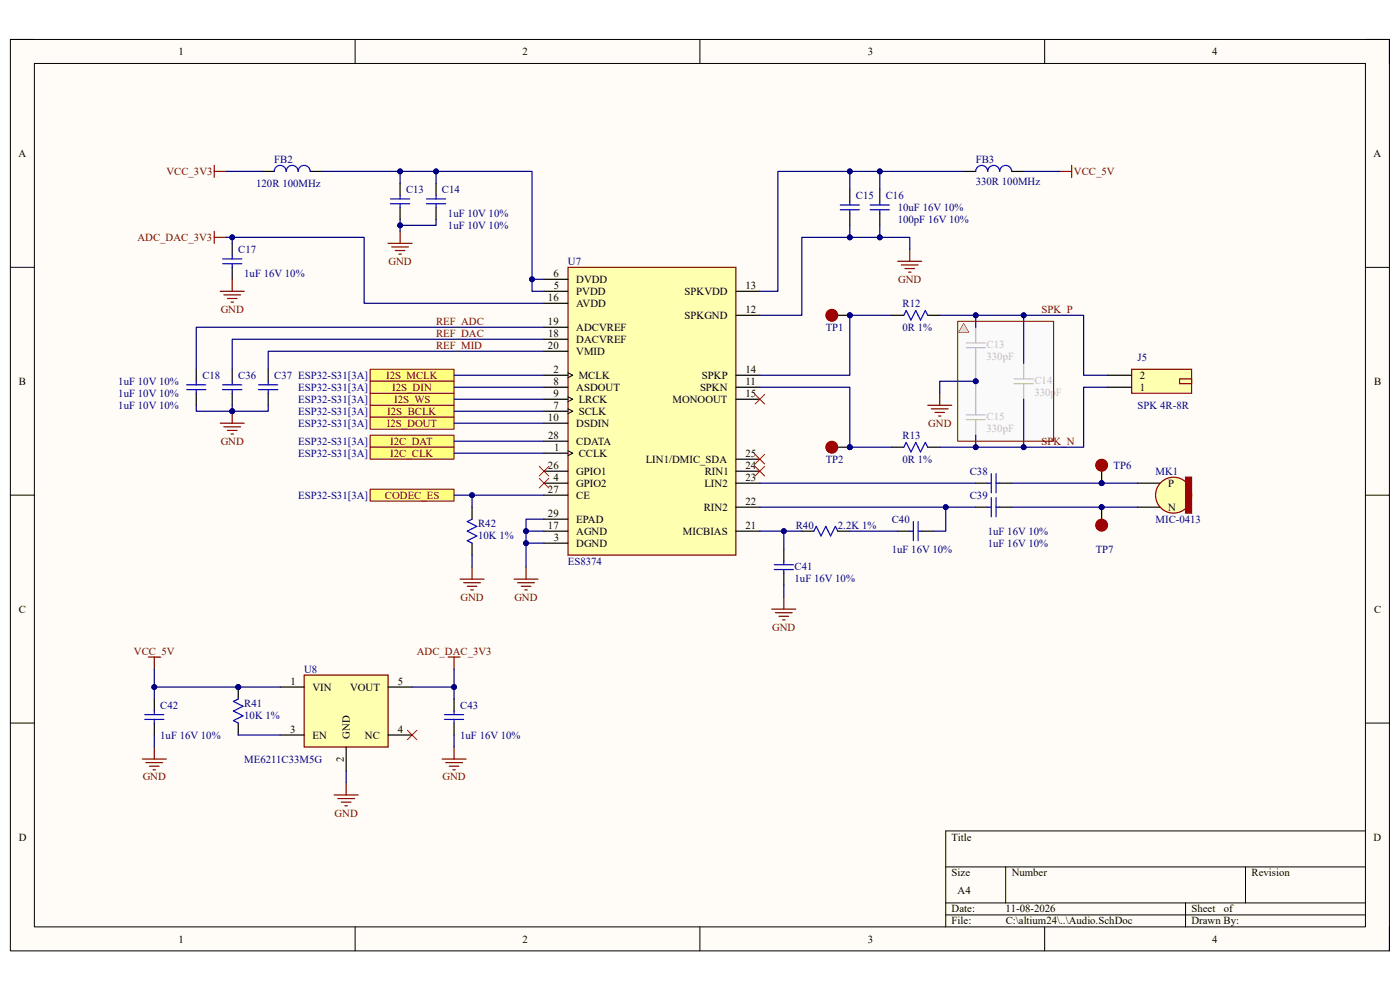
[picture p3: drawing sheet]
<svg xmlns="http://www.w3.org/2000/svg" width="297mm" height="210mm" viewBox="0 0 297 210" stroke-linecap="round" stroke-linejoin="round" font-family="sans-serif">
<path d="M2.2 8.4h292.6v193.3h-292.6z" fill-rule="evenodd" fill="#fffcf8"/>
<path d="M2.2 8.4h292.6v193.3h-292.6z" fill="none" stroke="#000" stroke-width=".21"/>
<path d="M7.3 13.5h282.4v183.1h-282.4z" fill-rule="evenodd" fill="#fffcf8"/>
<g fill="none" stroke="#000" stroke-width=".21">
<path d="M2.2 8.4h5.1M7.3 13.5h282.4v183.1h-282.4zM75.3 8.4v5.1M148.5 8.4v5.1M221.6 8.4v5.1M289.7 8.4h5.1v5.1M2.2 56.7h5.1M289.7 56.7h5.1M2.2 105h5.1M289.7 105.1h5.1M2.2 153.4h5.1M289.7 153.4h5.1"/>
<path d="M289.7 176.3h-89.1v20.3M75.3 196.6v5.1M148.5 196.6v5.1M200.6 183.9h89.1M200.6 191.5h89.1M200.6 194.1h89.1M213.4 183.9v7.6M221.6 196.6v5.1M251.5 191.5v5.1M264.2 183.9v7.6M294.8 196.6v5.1"/>
</g>
<path d="M203.2 68.2h20.3v25.4h-20.3z" fill-rule="evenodd" fill="#fafafa"/>
<circle cx="249" cy="105" r="3.8" fill="#ffffb0"/>
<circle cx="249" cy="105" r="3.8" fill="none" stroke="#980000" stroke-width=".25"/>
<path d="M241.3 107.6h4.8M241.3 102.5h4.8" fill="none" stroke="#000" stroke-width=".25"/>
<path d="M251.5 101.2h1.3v7.7h-1.3z" fill-rule="evenodd" fill="#980000"/>
<path d="M251.5 101.2h1.3v7.7h-1.3z" fill="none" stroke="#980000" stroke-width=".25"/>
<path d="M120.5 56.7h35.6v61.1h-35.6z" fill-rule="evenodd" fill="#ffffb0"/>
<path d="M120.5 56.7h35.6v61.1h-35.6z" fill="none" stroke="#800000" stroke-width=".25"/>
<g fill="none" stroke="#000" stroke-width=".25">
<path d="M115.4 59.3h5.1M115.4 79.6h5.1M115.4 61.8h5.1M115.4 64.3h5.1M115.4 69.4h5.1M115.4 72h5.1M115.4 74.5h5.1M156.1 79.6h5.1M156.1 61.8h5.1M156.1 66.9h5.1M115.4 96.1h5.1M115.4 93.6h5.1"/>
<path d="M115.4 100h5.1M115.4 84.7h5.1M115.4 87.2h5.1M115.4 89.8h5.1M115.4 82.1h5.1M156.1 100h5.1M156.1 97.4h5.1M156.1 84.7h5.1M156.1 82.1h5.1M115.4 105h5.1M115.4 102.5h5.1M115.4 112.7h5.1"/>
<path d="M115.4 110.1h5.1M115.4 115.2h5.1M156.1 102.5h5.1M156.1 107.6h5.1M156.1 112.7h5.1"/>
</g>
<path d="M120.5 79.1l1 .5-1 .5M120.5 95.6l1 .5-1 .6M120.5 84.2l1 .5-1 .5M120.5 86.7l1 .5-1 .5" fill="none" stroke="#000" stroke-width=".21"/>
<path d="M240.1 78.3h12.7v5.1h-12.7z" fill-rule="evenodd" fill="#ffffb0"/>
<path d="M240.1 78.3h12.7v5.1h-12.7z" fill="none" stroke="#980000" stroke-width=".25"/>
<path d="M235 79.6h5.1M235 82.1h5.1" fill="none" stroke="#000" stroke-width=".25"/>
<path d="M250.2 80.4h2.6v1h-2.6z" fill-rule="evenodd" fill="#ffffb0"/>
<path d="M250.2 80.4h2.6v1h-2.6z" fill="none" stroke="#980000" stroke-width=".25"/>
<path d="M189.2 66.9h2.5M196.8 66.9h2.6M189.2 94.9h2.5M196.8 94.9h2.6" fill="none" stroke="#000" stroke-width=".25"/>
<path d="M191.7 66.9l.5-1 1.1 2 1-2 1 2 1-2 .5 1M191.7 94.9l.5-1 1.1 2 1-2 1 2 1-2 .5 1" fill="none" stroke="#00f" stroke-width=".25"/>
<path d="M205 72.7h4M205 73.8h4M207 69.4v3.3M207 73.8v3.3M217.2 77.1v3.3M205 88h4M205 89h4M207 84.7v3.3M207 89v3.3M215.1 80.4h4.1M215.1 81.4h4.1M217.2 81.4v3.3" fill="none" stroke="#bfbebc" stroke-width=".25"/>
<path d="M196.8 86h5.1M197.6 86.7h3.5M198.4 87.5h2M199.1 88.3h.5M199.4 83.4v2.6" fill="none" stroke="#800000" stroke-width=".25"/>
<circle cx="180.3" cy="66.9" r=".51" fill="#000080"/>
<circle cx="180.3" cy="66.9" r=".51" fill="none" stroke="#000080" stroke-width=".21"/>
<path d="M177.7 66.9h2.6" fill="none" stroke="#000" stroke-width=".25"/>
<circle cx="180.3" cy="66.9" r=".51" fill="#000080"/>
<circle cx="180.3" cy="66.9" r=".51" fill="none" stroke="#000080" stroke-width=".21"/>
<circle cx="176.5" cy="66.9" r="1.27" fill="#980000"/>
<circle cx="176.5" cy="66.9" r="1.27" fill="none" stroke="#980000" stroke-width=".21"/>
<circle cx="180.3" cy="94.9" r=".51" fill="#000080"/>
<circle cx="180.3" cy="94.9" r=".51" fill="none" stroke="#000080" stroke-width=".21"/>
<path d="M177.7 94.9h2.6" fill="none" stroke="#000" stroke-width=".25"/>
<circle cx="180.3" cy="94.9" r=".51" fill="#000080"/>
<circle cx="180.3" cy="94.9" r=".51" fill="none" stroke="#000080" stroke-width=".21"/>
<circle cx="176.5" cy="94.9" r="1.27" fill="#980000"/>
<circle cx="176.5" cy="94.9" r="1.27" fill="none" stroke="#980000" stroke-width=".21"/>
<path d="M46.7 89.8h5.1M47.5 90.5h3.5M48.2 91.3h2.1M49 92.1h.5M49.3 87.2v2.6" fill="none" stroke="#800000" stroke-width=".25"/>
<circle cx="49.3" cy="87.2" r=".51" fill="#000080"/>
<circle cx="49.3" cy="87.2" r=".51" fill="none" stroke="#000080" stroke-width=".21"/>
<g fill="none" stroke="#000" stroke-width=".25">
<path d="M41.6 78.3v2.6M49.3 78.3v2.6M56.9 78.3v2.6M41.6 83.4v2.6M49.3 83.4v2.6M56.9 83.4v2.6M166.3 116.5v2.5M170.1 112.7h2.6M177.7 112.7h2.6M190.5 112.7h2.5M195.5 112.7h2.6M207 102.5h2.5"/>
<path d="M207 107.6h2.5M212.1 102.5h2.5M212.1 107.6h2.5M166.3 121.6v2.5"/>
</g>
<g fill="none" stroke="#00f" stroke-width=".25">
<path d="M39.6 82.7h4.1M39.6 81.6h4.1M41.6 80.9v.7M41.6 82.7v.7M47.2 82.7h4.1M47.2 81.6h4.1M49.3 80.9v.7M49.3 82.7v.7M54.9 82.7h4M54.9 81.6h4M56.9 80.9v.7M56.9 82.7v.7"/>
<path d="M164.3 119.8h4M166.3 119v.8M172.7 112.7l.5-1 1 2 1-2 1 2 1-2 .5 1M193 112.7h.8M193.8 110.6v4.1M194.8 112.7h.7M194.8 110.6v4.1M209.5 102.5h.8M209.5 107.6h.8M210.3 100.5v4M210.3 105.6v4M211.3 102.5h.8"/>
<path d="M211.3 100.5v4M211.3 105.6v4M211.3 107.6h.8M164.3 120.8h4M166.3 120.8v.8"/>
</g>
<path d="M160.2 83.7l2 2M160.2 96.4l2 2M160.2 98.9l2 2.1M162.2 83.7l-2 2M162.2 96.4l-2 2M162.2 98.9l-2 2.1" fill="none" stroke="#f00" stroke-width=".21"/>
<path d="M109.1 122.9h5M109.8 123.6h3.6M110.6 124.4h2M111.3 125.1h.5M111.6 120.3v2.6M163.7 129.2h5.1M164.5 130h3.6M165.3 130.7h2M166 131.5h.5M166.3 126.7v2.5" fill="none" stroke="#800000" stroke-width=".25"/>
<path d="M64.5 143.2h17.8v15.3h-17.8z" fill-rule="evenodd" fill="#ffffb0"/>
<path d="M31.5 139.4h2.5M32.7 139.4v2.5M32.7 158.5v2.5M64.5 143.2h17.8v15.3h-17.8zM30.2 161h5.1M31 161.8h3.5M31.7 162.5h2.1M32.5 163.3h.5" fill="none" stroke="#800000" stroke-width=".25"/>
<path d="M32.7 148.3v2.5M32.7 153.4v2.5M59.4 145.7h5.1M59.4 155.9h5.1M73.4 158.5v5.1M82.3 145.7h5.1M82.3 155.9h5.1" fill="none" stroke="#000" stroke-width=".25"/>
<path d="M30.7 152.6h4.1M30.7 151.6h4.1M32.7 150.8v.8M32.7 152.6v.8" fill="none" stroke="#00f" stroke-width=".25"/>
<circle cx="50.5" cy="145.7" r=".51" fill="#000080"/>
<circle cx="50.5" cy="145.7" r=".51" fill="none" stroke="#000080" stroke-width=".21"/>
<path d="M50.5 145.7v2.6" fill="none" stroke="#000" stroke-width=".25"/>
<circle cx="50.5" cy="145.7" r=".51" fill="#000080"/>
<circle cx="50.5" cy="145.7" r=".51" fill="none" stroke="#000080" stroke-width=".21"/>
<g fill="none" stroke="#000" stroke-width=".25">
<path d="M55.6 36.4h2.6M65.8 36.4h2.5M84.9 38.9v2.5M92.5 38.9v2.5M49.3 51.6v2.6M49.3 56.7v2.6M84.9 44v2.5M92.5 44v2.5M180.3 40.2v2.5M180.3 45.3v2.5M186.6 40.2v2.5M186.6 45.3v2.5"/>
<path d="M50.5 153.4v2.5M96.3 148.3v2.5M96.3 153.4v2.5"/>
</g>
<g fill="none" stroke="#00f" stroke-width=".25">
<path d="M58.2 36.4a1.27 1.27 0 0 1 1.2-1.3 1.27 1.27 0 0 1 1.3 1.3 1.27 1.27 0 0 1 1.1-1.3 1.27 1.27 0 0 1 1.4 .9l.1 .4a1.27 1.27 0 0 1 1.2-1.3 1.27 1.27 0 0 1 1.3 1.3M47.2 55.9h4.1M47.2 54.9h4.1M49.3 54.2v.7M49.3 55.9v.8M82.8 43.2h4.1M82.8 42.2h4.1M84.9 41.4v.8M84.9 43.2v.8M90.5 43.2h4.1M90.5 42.2h4.1M92.5 41.4v.8"/>
<path d="M92.5 43.2v.8M178.3 44.5h4M178.3 43.5h4M180.3 42.7v.8M180.3 44.5v.8M184.6 44.5h4.1M184.6 43.5h4.1M186.6 42.7v.8M186.6 44.5v.8M50.5 148.3l-1 .5 2.1 1-2.1 1 2.1 1.1-2.1 1 1 .5M94.3 152.6h4.1M94.3 151.6h4.1"/>
<path d="M96.3 150.8v.8M96.3 152.6v.8"/>
</g>
<g fill="none" stroke="#800000" stroke-width=".25">
<path d="M45.5 35.1v2.5M45.5 36.4h2.5M45.5 49.1v2.5M45.5 50.3h2.5M49.3 59.3v2.5M82.3 51.6h5.1M83.1 52.4h3.6M83.9 53.1h2M84.6 53.9h.5M84.9 49.1v2.5M190.5 55.4h5M191.2 56.2h3.6"/>
<path d="M192 57h2M192.8 57.7h.5M193 52.9v2.5M46.7 61.8h5.1M47.5 62.6h3.5M48.2 63.3h2.1M49 64.1h.5M95.1 139.4h2.5M96.3 139.4v2.5M96.3 158.5v2.5M70.9 168.6h5.1M71.7 169.4h3.5"/>
<path d="M72.4 170.2h2.1M73.2 170.9h.5M73.4 166.1v2.5M93.8 161h5.1M94.6 161.8h3.5M95.3 162.5h2.1M96.1 163.3h.5"/>
</g>
<path d="M86.4 154.9l2 2M88.4 154.9l-2 2" fill="none" stroke="#f00" stroke-width=".21"/>
<path d="M189.2 66.9h-8.9v12.7h-19.1" fill="none" stroke="#000080" stroke-width=".25"/>
<circle cx="180.3" cy="66.9" r=".51" fill="#000080"/>
<circle cx="180.3" cy="66.9" r=".51" fill="none" stroke="#000080" stroke-width=".21"/>
<path d="M161.2 82.1h19.1v12.8h8.9" fill="none" stroke="#000080" stroke-width=".25"/>
<circle cx="180.3" cy="94.9" r=".51" fill="#000080"/>
<circle cx="180.3" cy="94.9" r=".51" fill="none" stroke="#000080" stroke-width=".21"/>
<path d="M199.4 66.9h7.6v2.5" fill="none" stroke="#000080" stroke-width=".25"/>
<circle cx="207" cy="66.9" r=".51" fill="#000080"/>
<circle cx="207" cy="66.9" r=".51" fill="none" stroke="#000080" stroke-width=".21"/>
<path d="M207 77.1v7.6" fill="none" stroke="#bfbebc" stroke-width=".25"/>
<circle cx="207" cy="80.9" r=".51" fill="#000080"/>
<circle cx="207" cy="80.9" r=".51" fill="none" stroke="#000080" stroke-width=".21"/>
<path d="M207 92.3v2.6h-7.6" fill="none" stroke="#000080" stroke-width=".25"/>
<circle cx="207" cy="94.9" r=".51" fill="#000080"/>
<circle cx="207" cy="94.9" r=".51" fill="none" stroke="#000080" stroke-width=".21"/>
<path d="M207 66.9h10.2v10.2" fill="none" stroke="#000080" stroke-width=".25"/>
<circle cx="207" cy="66.9" r=".51" fill="#000080"/>
<circle cx="207" cy="66.9" r=".51" fill="none" stroke="#000080" stroke-width=".21"/>
<circle cx="217.2" cy="66.9" r=".51" fill="#000080"/>
<circle cx="217.2" cy="66.9" r=".51" fill="none" stroke="#000080" stroke-width=".21"/>
<path d="M217.2 84.7v10.2h-10.2" fill="none" stroke="#000080" stroke-width=".25"/>
<circle cx="217.2" cy="94.9" r=".51" fill="#000080"/>
<circle cx="217.2" cy="94.9" r=".51" fill="none" stroke="#000080" stroke-width=".21"/>
<circle cx="207" cy="94.9" r=".51" fill="#000080"/>
<circle cx="207" cy="94.9" r=".51" fill="none" stroke="#000080" stroke-width=".21"/>
<path d="M217.2 66.9h12.7v12.7h5.1" fill="none" stroke="#000080" stroke-width=".25"/>
<circle cx="217.2" cy="66.9" r=".51" fill="#000080"/>
<circle cx="217.2" cy="66.9" r=".51" fill="none" stroke="#000080" stroke-width=".21"/>
<path d="M235 82.1h-5.1v12.8h-12.7" fill="none" stroke="#000080" stroke-width=".25"/>
<circle cx="217.2" cy="94.9" r=".51" fill="#000080"/>
<circle cx="217.2" cy="94.9" r=".51" fill="none" stroke="#000080" stroke-width=".21"/>
<path d="M207 80.9h-7.6v2.5" fill="none" stroke="#000080" stroke-width=".25"/>
<circle cx="207" cy="80.9" r=".51" fill="#000080"/>
<circle cx="207" cy="80.9" r=".51" fill="none" stroke="#000080" stroke-width=".21"/>
<path d="M161.2 112.7h8.9" fill="none" stroke="#000080" stroke-width=".25"/>
<circle cx="166.3" cy="112.7" r=".51" fill="#000080"/>
<circle cx="166.3" cy="112.7" r=".51" fill="none" stroke="#000080" stroke-width=".21"/>
<path d="M161.2 107.6h45.8M161.2 102.5h45.8" fill="none" stroke="#000080" stroke-width=".25"/>
<circle cx="200.6" cy="107.6" r=".51" fill="#000080"/>
<circle cx="200.6" cy="107.6" r=".51" fill="none" stroke="#000080" stroke-width=".21"/>
<path d="M214.6 102.5h26.7" fill="none" stroke="#000080" stroke-width=".25"/>
<circle cx="233.7" cy="102.5" r=".51" fill="#000080"/>
<circle cx="233.7" cy="102.5" r=".51" fill="none" stroke="#000080" stroke-width=".21"/>
<path d="M214.6 107.6h26.7" fill="none" stroke="#000080" stroke-width=".25"/>
<circle cx="233.7" cy="107.6" r=".51" fill="#000080"/>
<circle cx="233.7" cy="107.6" r=".51" fill="none" stroke="#000080" stroke-width=".21"/>
<path d="M180.3 112.7h10.2M200.6 107.6v5.1h-2.5" fill="none" stroke="#000080" stroke-width=".25"/>
<circle cx="200.6" cy="107.6" r=".51" fill="#000080"/>
<circle cx="200.6" cy="107.6" r=".51" fill="none" stroke="#000080" stroke-width=".21"/>
<path d="M166.3 112.7v3.8M166.3 124.1v2.6" fill="none" stroke="#000080" stroke-width=".25"/>
<circle cx="166.3" cy="112.7" r=".51" fill="#000080"/>
<circle cx="166.3" cy="112.7" r=".51" fill="none" stroke="#000080" stroke-width=".21"/>
<path d="M41.6 86v1.2h15.3v-1.2" fill="none" stroke="#000080" stroke-width=".25"/>
<circle cx="49.3" cy="87.2" r=".51" fill="#000080"/>
<circle cx="49.3" cy="87.2" r=".51" fill="none" stroke="#000080" stroke-width=".21"/>
<path d="M49.3 86v1.2" fill="none" stroke="#000080" stroke-width=".25"/>
<circle cx="49.3" cy="87.2" r=".51" fill="#000080"/>
<circle cx="49.3" cy="87.2" r=".51" fill="none" stroke="#000080" stroke-width=".21"/>
<path d="M111.6 115.2h3.8" fill="none" stroke="#000080" stroke-width=".25"/>
<circle cx="111.6" cy="115.2" r=".51" fill="#000080"/>
<circle cx="111.6" cy="115.2" r=".51" fill="none" stroke="#000080" stroke-width=".21"/>
<path d="M115.4 110.1h-3.8v2.6" fill="none" stroke="#000080" stroke-width=".25"/>
<circle cx="111.6" cy="112.7" r=".51" fill="#000080"/>
<circle cx="111.6" cy="112.7" r=".51" fill="none" stroke="#000080" stroke-width=".21"/>
<path d="M115.4 112.7h-3.8v7.6" fill="none" stroke="#000080" stroke-width=".25"/>
<circle cx="111.6" cy="112.7" r=".51" fill="#000080"/>
<circle cx="111.6" cy="112.7" r=".51" fill="none" stroke="#000080" stroke-width=".21"/>
<circle cx="111.6" cy="115.2" r=".51" fill="#000080"/>
<circle cx="111.6" cy="115.2" r=".51" fill="none" stroke="#000080" stroke-width=".21"/>
<path d="M32.7 141.9v6.4M32.7 155.9v2.6" fill="none" stroke="#000080" stroke-width=".25"/>
<circle cx="32.7" cy="145.7" r=".51" fill="#000080"/>
<circle cx="32.7" cy="145.7" r=".51" fill="none" stroke="#000080" stroke-width=".21"/>
<path d="M32.7 145.7h26.7" fill="none" stroke="#000080" stroke-width=".25"/>
<circle cx="32.7" cy="145.7" r=".51" fill="#000080"/>
<circle cx="32.7" cy="145.7" r=".51" fill="none" stroke="#000080" stroke-width=".21"/>
<circle cx="50.5" cy="145.7" r=".51" fill="#000080"/>
<circle cx="50.5" cy="145.7" r=".51" fill="none" stroke="#000080" stroke-width=".21"/>
<path d="M50.5 155.9h8.9M96.3 141.9v6.4M96.3 155.9v2.6M73.4 163.6v2.5" fill="none" stroke="#000080" stroke-width=".25"/>
<circle cx="96.3" cy="145.7" r=".51" fill="#000080"/>
<circle cx="96.3" cy="145.7" r=".51" fill="none" stroke="#000080" stroke-width=".21"/>
<path d="M87.4 145.7h8.9" fill="none" stroke="#000080" stroke-width=".25"/>
<circle cx="96.3" cy="145.7" r=".51" fill="#000080"/>
<circle cx="96.3" cy="145.7" r=".51" fill="none" stroke="#000080" stroke-width=".21"/>
<path d="M48 50.3h1.3" fill="none" stroke="#000080" stroke-width=".25"/>
<circle cx="49.3" cy="50.3" r=".51" fill="#000080"/>
<circle cx="49.3" cy="50.3" r=".51" fill="none" stroke="#000080" stroke-width=".21"/>
<path d="M49.3 51.6v-1.2h28v13.9h38.1" fill="none" stroke="#000080" stroke-width=".25"/>
<circle cx="49.3" cy="50.3" r=".51" fill="#000080"/>
<circle cx="49.3" cy="50.3" r=".51" fill="none" stroke="#000080" stroke-width=".21"/>
<path d="M84.9 46.5v2.6" fill="none" stroke="#000080" stroke-width=".25"/>
<circle cx="84.9" cy="47.8" r=".51" fill="#000080"/>
<circle cx="84.9" cy="47.8" r=".51" fill="none" stroke="#000080" stroke-width=".21"/>
<path d="M92.5 46.5v1.3h-7.6" fill="none" stroke="#000080" stroke-width=".25"/>
<circle cx="84.9" cy="47.8" r=".51" fill="#000080"/>
<circle cx="84.9" cy="47.8" r=".51" fill="none" stroke="#000080" stroke-width=".21"/>
<path d="M112.9 59.3v2.5h2.5" fill="none" stroke="#000080" stroke-width=".25"/>
<circle cx="112.9" cy="59.3" r=".51" fill="#000080"/>
<circle cx="112.9" cy="59.3" r=".51" fill="none" stroke="#000080" stroke-width=".21"/>
<path d="M84.9 36.4v2.5" fill="none" stroke="#000080" stroke-width=".25"/>
<circle cx="84.9" cy="36.4" r=".51" fill="#000080"/>
<circle cx="84.9" cy="36.4" r=".51" fill="none" stroke="#000080" stroke-width=".21"/>
<path d="M92.5 36.4v2.5" fill="none" stroke="#000080" stroke-width=".25"/>
<circle cx="92.5" cy="36.4" r=".51" fill="#000080"/>
<circle cx="92.5" cy="36.4" r=".51" fill="none" stroke="#000080" stroke-width=".21"/>
<path d="M48 36.4h7.6M68.3 36.4h44.6v22.9h2.5" fill="none" stroke="#000080" stroke-width=".25"/>
<circle cx="84.9" cy="36.4" r=".51" fill="#000080"/>
<circle cx="84.9" cy="36.4" r=".51" fill="none" stroke="#000080" stroke-width=".21"/>
<circle cx="92.5" cy="36.4" r=".51" fill="#000080"/>
<circle cx="92.5" cy="36.4" r=".51" fill="none" stroke="#000080" stroke-width=".21"/>
<circle cx="112.9" cy="59.3" r=".51" fill="#000080"/>
<circle cx="112.9" cy="59.3" r=".51" fill="none" stroke="#000080" stroke-width=".21"/>
<path d="M186.6 40.2v-3.8h-21.6v25.4h-3.8" fill="none" stroke="#000080" stroke-width=".25"/>
<circle cx="180.3" cy="36.4" r=".51" fill="#000080"/>
<circle cx="180.3" cy="36.4" r=".51" fill="none" stroke="#000080" stroke-width=".21"/>
<circle cx="186.6" cy="36.4" r=".51" fill="#000080"/>
<circle cx="186.6" cy="36.4" r=".51" fill="none" stroke="#000080" stroke-width=".21"/>
<path d="M180.3 36.4v3.8" fill="none" stroke="#000080" stroke-width=".25"/>
<circle cx="180.3" cy="36.4" r=".51" fill="#000080"/>
<circle cx="180.3" cy="36.4" r=".51" fill="none" stroke="#000080" stroke-width=".21"/>
<path d="M193 52.9v-2.5h-22.9v16.5h-8.9" fill="none" stroke="#000080" stroke-width=".25"/>
<circle cx="180.3" cy="50.4" r=".51" fill="#000080"/>
<circle cx="180.3" cy="50.4" r=".51" fill="none" stroke="#000080" stroke-width=".21"/>
<circle cx="186.6" cy="50.4" r=".51" fill="#000080"/>
<circle cx="186.6" cy="50.4" r=".51" fill="none" stroke="#000080" stroke-width=".21"/>
<path d="M186.6 47.8v2.6" fill="none" stroke="#000080" stroke-width=".25"/>
<circle cx="186.6" cy="50.4" r=".51" fill="#000080"/>
<circle cx="186.6" cy="50.4" r=".51" fill="none" stroke="#000080" stroke-width=".21"/>
<path d="M180.3 47.8v2.6" fill="none" stroke="#000080" stroke-width=".25"/>
<circle cx="180.3" cy="50.4" r=".51" fill="#000080"/>
<circle cx="180.3" cy="50.4" r=".51" fill="none" stroke="#000080" stroke-width=".21"/>
<path d="M224.8 36.4h2.6M227.4 35.1v2.5" fill="none" stroke="#800000" stroke-width=".25"/>
<path d="M204.4 36.4h2.6M214.6 36.4h2.6" fill="none" stroke="#000" stroke-width=".25"/>
<path d="M207 36.4a1.28 1.28 0 0 1 1.3-1.3 1.28 1.28 0 0 1 1.2 1.3 1.27 1.27 0 0 1 1.3-1.3 1.27 1.27 0 0 1 1.3 1.3 1.27 1.27 0 0 1 1.3-1.3 1.27 1.27 0 0 1 1.2 1.3" fill="none" stroke="#00f" stroke-width=".25"/>
<path d="M186.6 36.4h17.8M217.2 36.4h7.6" fill="none" stroke="#000080" stroke-width=".25"/>
<circle cx="186.6" cy="36.4" r=".51" fill="#000080"/>
<circle cx="186.6" cy="36.4" r=".51" fill="none" stroke="#000080" stroke-width=".21"/>
<path d="M78.5 78.3h17.8v2.6h-17.8z" fill-rule="evenodd" fill="#ffff80"/>
<path d="M78.5 78.3h17.8v2.6h-17.8z" fill="none" stroke="#800000" stroke-width=".21"/>
<path d="M78.5 86h17.8v2.5h-17.8z" fill-rule="evenodd" fill="#ffff80"/>
<path d="M78.5 86h17.8v2.5h-17.8z" fill="none" stroke="#800000" stroke-width=".21"/>
<path d="M78.5 83.4h17.8v2.6h-17.8z" fill-rule="evenodd" fill="#ffff80"/>
<path d="M78.5 83.4h17.8v2.6h-17.8z" fill="none" stroke="#800000" stroke-width=".21"/>
<path d="M78.5 80.9h17.8v2.5h-17.8z" fill-rule="evenodd" fill="#ffff80"/>
<path d="M78.5 80.9h17.8v2.5h-17.8z" fill="none" stroke="#800000" stroke-width=".21"/>
<path d="M78.5 88.5h17.8v2.6h-17.8z" fill-rule="evenodd" fill="#ffff80"/>
<path d="M78.5 88.5h17.8v2.6h-17.8z" fill="none" stroke="#800000" stroke-width=".21"/>
<path d="M78.5 92.3h17.8v2.6h-17.8z" fill-rule="evenodd" fill="#ffff80"/>
<path d="M78.5 92.3h17.8v2.6h-17.8z" fill="none" stroke="#800000" stroke-width=".21"/>
<path d="M78.5 94.9h17.8v2.5h-17.8z" fill-rule="evenodd" fill="#ffff80"/>
<path d="M78.5 94.9h17.8v2.5h-17.8z" fill="none" stroke="#800000" stroke-width=".21"/>
<path d="M96.3 79.6h19.1M96.3 82.1h19.1M96.3 84.7h19.1M96.3 87.2h19.1M96.3 93.6h19.1M96.3 96.1h19.1M96.3 89.8h19.1" fill="none" stroke="#000080" stroke-width=".25"/>
<path d="M114.4 98.9l2 2.1M116.4 98.9l-2 2.1M114.4 101.5l2 2M116.4 101.5l-2 2" fill="none" stroke="#f00" stroke-width=".21"/>
<path d="M78.5 103.8h17.8v2.5h-17.8z" fill-rule="evenodd" fill="#ffff80"/>
<path d="M78.5 103.8h17.8v2.5h-17.8z" fill="none" stroke="#800000" stroke-width=".21"/>
<path d="M96.3 105h19.1" fill="none" stroke="#000080" stroke-width=".25"/>
<circle cx="100.1" cy="105" r=".51" fill="#000080"/>
<circle cx="100.1" cy="105" r=".51" fill="none" stroke="#000080" stroke-width=".21"/>
<path d="M100.1 107.6v2.5M100.1 115.2v2.6" fill="none" stroke="#000" stroke-width=".25"/>
<path d="M100.1 110.1l-1 .5 2.1 1.1-2.1 1 2.1 1-2.1 1 1 .5" fill="none" stroke="#00f" stroke-width=".25"/>
<path d="M100.1 105v2.6" fill="none" stroke="#000080" stroke-width=".25"/>
<circle cx="100.1" cy="105" r=".51" fill="#000080"/>
<circle cx="100.1" cy="105" r=".51" fill="none" stroke="#000080" stroke-width=".21"/>
<path d="M97.6 122.9h5.1M98.4 123.6h3.5M99.1 124.4h2.1M99.9 125.1h.5M100.1 120.3v2.6" fill="none" stroke="#800000" stroke-width=".25"/>
<path d="M100.1 117.8v2.5" fill="none" stroke="#000080" stroke-width=".25"/>
<circle cx="233.7" cy="102.5" r=".51" fill="#000080"/>
<circle cx="233.7" cy="102.5" r=".51" fill="none" stroke="#000080" stroke-width=".21"/>
<path d="M233.7 100v2.5" fill="none" stroke="#000" stroke-width=".25"/>
<circle cx="233.7" cy="102.5" r=".51" fill="#000080"/>
<circle cx="233.7" cy="102.5" r=".51" fill="none" stroke="#000080" stroke-width=".21"/>
<circle cx="233.7" cy="98.7" r="1.27" fill="#980000"/>
<circle cx="233.7" cy="98.7" r="1.27" fill="none" stroke="#980000" stroke-width=".21"/>
<circle cx="233.7" cy="107.6" r=".51" fill="#000080"/>
<circle cx="233.7" cy="107.6" r=".51" fill="none" stroke="#000080" stroke-width=".21"/>
<path d="M233.7 107.6v2.5" fill="none" stroke="#000" stroke-width=".25"/>
<circle cx="233.7" cy="107.6" r=".51" fill="#000080"/>
<circle cx="233.7" cy="107.6" r=".51" fill="none" stroke="#000080" stroke-width=".21"/>
<circle cx="233.7" cy="111.4" r="1.27" fill="#980000"/>
<circle cx="233.7" cy="111.4" r="1.27" fill="none" stroke="#980000" stroke-width=".21"/>
<path d="M115.4 74.5h-58.5v3.8M115.4 72h-66.1v6.3M115.4 69.4h-73.8v8.9" fill="none" stroke="#000080" stroke-width=".25"/>
<path d="M203.2 68.2h20.3v25.4h-20.3z" fill="none" stroke="#800000" stroke-width=".21"/>
<path d="M204.4 68.7l1.1 1.8h-2.1z" fill="none" stroke="#900" stroke-width=".21"/>
<path d="M204.4 68.7l1.1 1.8h-2.1z" fill="#fec8c8"/>
<g font-size="2.3">
<text x="37.9" y="11.7">1</text>
<text x="110.9" y="11.7">2</text>
<text x="184.1" y="11.7">3</text>
<text x="257.1" y="11.7">4</text>
<text x="3.9" y="33.3">A</text>
<text x="291.4" y="33.3">A</text>
<text x="117.4" y="58.7">6</text>
<text x="122.3" y="60">DVDD</text>
<text x="116.2" y="63.8">16</text>
<text x="117.5" y="61.3">5</text>
<text x="122.3" y="62.6">PVDD</text>
<text x="122.3" y="65.1">AVDD</text>
<text x="145.2" y="62.6">SPKVDD</text>
<text x="158.2" y="61.3">13</text>
<text x="116.2" y="68.9">19</text>
<text x="116.3" y="71.5">18</text>
<text x="122.3" y="70.2">ADCVREF</text>
<text x="145.2" y="67.6">SPKGND</text>
<text x="158.2" y="66.4">12</text>
<text x="116.2" y="74">20</text>
<text x="122.3" y="72.7">DACVREF</text>
<text x="122.3" y="75.3">VMID</text>
<text x="4" y="81.6">B</text>
<text x="117.4" y="79.1">2</text>
<text x="117.4" y="81.6">8</text>
<text x="122.3" y="82.9">ASDOUT</text>
<text x="122.8" y="80.3">MCLK</text>
<text x="148.5" y="82.9">SPKN</text>
<text x="148.9" y="80.3">SPKP</text>
<text x="158.2" y="79.1">14</text>
<text x="158.2" y="81.6">11</text>
<text x="241.9" y="82.9">1</text>
<text x="241.9" y="80.3">2</text>
<text x="291.5" y="81.6">B</text>
<text x="116.2" y="89.3">10</text>
<text x="117.4" y="84.2">9</text>
<text x="117.4" y="86.7">7</text>
<text x="122.8" y="85.4">LRCK</text>
<text x="122.8" y="88">SCLK</text>
<text x="142.7" y="85.4">MONOOUT</text>
<text x="158.2" y="84.2">15</text>
<text x="116.3" y="93.1">28</text>
<text x="117.6" y="95.6">1</text>
<text x="122.3" y="94.4">CDATA</text>
<text x="122.3" y="90.6">DSDIN</text>
<text x="116.2" y="99.4">26</text>
<text x="117.4" y="102">4</text>
<text x="122.3" y="100.7">GPIO1</text>
<text x="122.8" y="96.9">CCLK</text>
<text x="137" y="98.2">LIN1/DMIC_SDA</text>
<text x="149.5" y="100.7">RIN1</text>
<text x="158.2" y="96.9">25</text>
<text x="158.2" y="99.4">24</text>
<text x="158.2" y="102">23</text>
<text x="116.2" y="104.5">27</text>
<text x="122.3" y="105.8">CE</text>
<text x="122.3" y="103.3">GPIO2</text>
<text x="149.4" y="103.3">LIN2</text>
<text x="158.2" y="107.1">22</text>
<text x="247.8" y="103.3">P</text>
<text x="116.2" y="109.6">29</text>
<text x="116.2" y="112.1">17</text>
<text x="122.3" y="110.9">EPAD</text>
<text x="122.3" y="113.4">AGND</text>
<text x="144.9" y="113.4">MICBIAS</text>
<text x="149.3" y="108.3">RIN2</text>
<text x="158.2" y="112.1">21</text>
<text x="247.8" y="108.3">N</text>
<text x="117.5" y="114.7">3</text>
<text x="122.3" y="116">DGND</text>
<text x="4" y="130">C</text>
<text x="291.5" y="130">C</text>
<text x="61.6" y="145.2">1</text>
<text x="66.3" y="146.5">VIN</text>
<text x="74.3" y="146.5">VOUT</text>
<text x="84.4" y="145.2">5</text>
<text x="61.6" y="155.4">3</text>
<text x="84.4" y="155.4">4</text>
<text x="66.3" y="156.7">EN</text>
<text x="72.9" y="161.5" transform="rotate(-90 72.9 161.5)">2</text>
<text x="74.2" y="156.7" transform="rotate(-90 74.2 156.7)">GND</text>
<text x="77.4" y="156.7">NC</text>
<text x="4" y="178.3">D</text>
<text x="201.9" y="178.3">Title</text>
<text x="291.4" y="178.3">D</text>
<text x="201.9" y="185.9">Size</text>
<text x="214.6" y="185.9">Number</text>
<text x="265.5" y="185.9">Revision</text>
<text x="203.2" y="189.7">A4</text>
<text x="201.9" y="193.5">Date:</text>
<text x="201.9" y="196.1">File:</text>
<text x="213.3" y="193.5">11-08-2026</text>
<text x="213.4" y="196.1">C:\altium24\..\Audio.SchDoc</text>
<text x="252.8" y="196.1">Drawn By:</text>
<text x="252.8" y="193.5">Sheet</text>
<text x="259.6" y="193.5">of</text>
<text x="37.9" y="199.9">1</text>
<text x="110.9" y="199.9">2</text>
<text x="184.1" y="199.9">3</text>
<text x="257.1" y="199.9">4</text>
</g>
<g font-size="2.3" fill="#000080">
<text x="58.2" y="34.6">FB2</text>
<text x="207" y="34.6">FB3</text>
<text x="54.4" y="39.7">120R 100MHz</text>
<text x="86.1" y="40.9">C13</text>
<text x="93.8" y="40.9">C14</text>
<text x="207" y="39.2">330R 100MHz</text>
<text x="95" y="46">1uF 10V 10%</text>
<text x="181.6" y="42.2">C15</text>
<text x="187.9" y="42.2">C16</text>
<text x="190.5" y="44.7">10uF 16V 10%</text>
<text x="190.5" y="47.3">100pF 16V 10%</text>
<text x="50.5" y="53.6">C17</text>
<text x="95" y="48.6">1uF 10V 10%</text>
<text x="51.8" y="58.7">1uF 16V 10%</text>
<text x="120.5" y="56.2">U7</text>
<text x="191.5" y="65.1">R12</text>
<text x="175.2" y="70.2">TP1</text>
<text x="191.5" y="70.2">0R 1%</text>
<text x="241.3" y="76.5">J5</text>
<text x="25.1" y="81.6">1uF 10V 10%</text>
<text x="42.9" y="80.3">C18</text>
<text x="50.5" y="80.3">C36</text>
<text x="58.2" y="80.3">C37 ESP32-S31[3A]</text>
<text x="63.2" y="82.9">ESP32-S31[3A]</text>
<text x="25.1" y="84.2">1uF 10V 10%</text>
<text x="25.1" y="86.7">1uF 10V 10%</text>
<text x="63.2" y="88">ESP32-S31[3A]</text>
<text x="63.2" y="85.4">ESP32-S31[3A]</text>
<text x="241.3" y="86.7">SPK 4R-8R</text>
<text x="63.2" y="90.6">ESP32-S31[3A]</text>
<text x="63.2" y="94.4">ESP32-S31[3A]</text>
<text x="191.5" y="93.1">R13</text>
<text x="63.2" y="96.9">ESP32-S31[3A]</text>
<text x="175.2" y="98.2">TP2</text>
<text x="191.5" y="98.2">0R 1%</text>
<text x="205.7" y="100.7">C38</text>
<text x="236.3" y="99.4">TP6</text>
<text x="245.2" y="100.7">MK1</text>
<text x="63.2" y="105.8">ESP32-S31[3A]</text>
<text x="205.7" y="105.8">C39</text>
<text x="101.4" y="111.9">R42</text>
<text x="168.8" y="112.1">R40</text>
<text x="177.8" y="112.1">2.2K 1%</text>
<text x="189.2" y="110.9">C40</text>
<text x="209.5" y="113.4">1uF 16V 10%</text>
<text x="245.2" y="110.9">MIC-0413</text>
<text x="101.4" y="114.4">10K 1%</text>
<text x="120.5" y="119.8">ES8374</text>
<text x="189.2" y="117.3">1uF 16V 10%</text>
<text x="209.5" y="116">1uF 16V 10%</text>
<text x="232.5" y="117.3">TP7</text>
<text x="168.6" y="120.8">C41</text>
<text x="168.6" y="123.4">1uF 16V 10%</text>
<text x="64.5" y="142.7">U8</text>
<text x="34" y="150.3">C42</text>
<text x="51.8" y="150.1">R41</text>
<text x="51.8" y="152.6">10K 1%</text>
<text x="97.6" y="150.3">C43</text>
<text x="34" y="156.7">1uF 16V 10%</text>
<text x="51.8" y="161.8">ME6211C33M5G</text>
<text x="97.6" y="156.7">1uF 16V 10%</text>
</g>
<g font-size="2.3" fill="#800000">
<text x="35.3" y="37.1">VCC_3V3</text>
<text x="227.8" y="37.1">VCC_5V</text>
<text x="29.2" y="51.1">ADC_DAC_3V3</text>
<text x="82.4" y="56.2">GND</text>
<text x="190.5" y="60">GND</text>
<text x="46.8" y="66.4">GND</text>
<text x="92.5" y="68.9">REF_ADC</text>
<text x="92.5" y="71.5">REF_DAC</text>
<text x="221" y="66.4">SPK_P</text>
<text x="92.5" y="74">REF_MID</text>
<text x="81.9" y="80.3">I2S_MCLK</text>
<text x="83.2" y="82.9">I2S_DIN</text>
<text x="82.2" y="88">I2S_BCLK</text>
<text x="83.6" y="85.4">I2S_WS</text>
<text x="46.8" y="94.4">GND</text>
<text x="82.1" y="90.6">I2S_DOUT</text>
<text x="82.8" y="94.4">I2C_DAT</text>
<text x="196.9" y="90.6">GND</text>
<text x="221" y="94.4">SPK_N</text>
<text x="82.8" y="96.9">I2C_CLK</text>
<text x="81.7" y="105.8">CODEC_ES</text>
<text x="97.7" y="127.4">GND</text>
<text x="109.1" y="127.4">GND</text>
<text x="163.8" y="133.8">GND</text>
<text x="28.4" y="138.9">VCC_5V</text>
<text x="88.4" y="138.9">ADC_DAC_3V3</text>
<text x="30.3" y="165.6">GND</text>
<text x="93.9" y="165.6">GND</text>
<text x="71" y="173.2">GND</text>
</g>
<g font-size="2.3" fill="#bfbebc">
<text x="209.3" y="73.7">C13</text>
<text x="209.3" y="76.3">330pF</text>
<text x="219.5" y="81.4">C14</text>
<text x="219.5" y="83.9">330pF</text>
<text x="209.3" y="89">C15</text>
<text x="209.3" y="91.6">330pF</text>
</g>
</svg>
